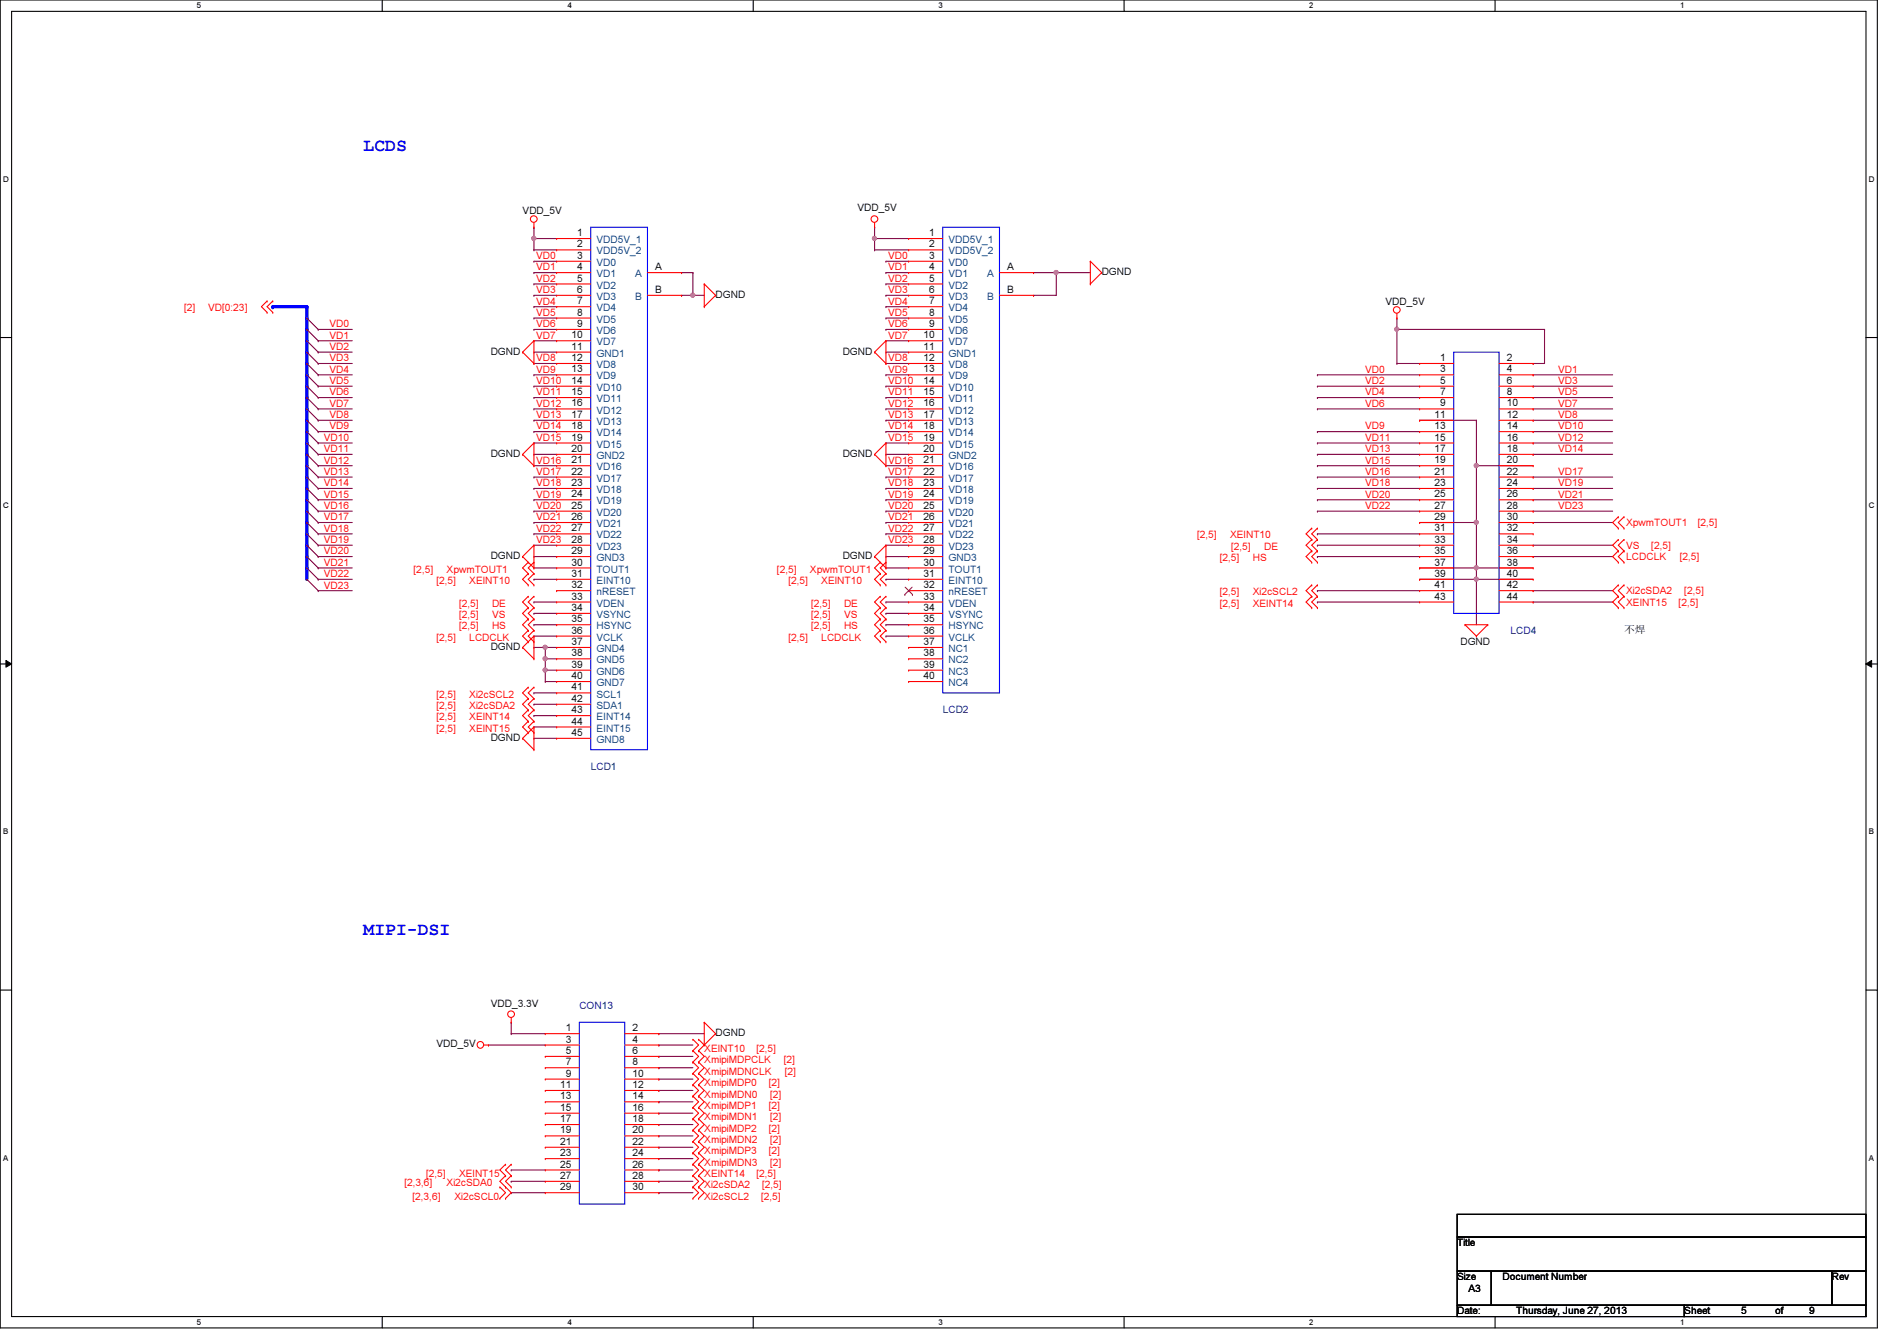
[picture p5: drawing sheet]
<svg xmlns="http://www.w3.org/2000/svg" width="297mm" height="210mm" viewBox="0 0 297 210" stroke-linecap="round" stroke-linejoin="round" font-family="sans-serif">
<path d="M0 0h294v207.9h-294zM1.8 1.8h290.4v204.3h-290.4z" fill="none" stroke="#000" stroke-width=".17"/>
<g fill="#fff">
<path d="M30.8 .2h.7v1.4h-.7z"/>
<path d="M30.8 206.2h.7v1.4h-.7z"/>
</g>
<path d="M59.9 0v1.8M59.9 206.1v1.8" fill="none" stroke="#000" stroke-width=".17"/>
<g fill="#fff">
<path d="M88.9 .2h.6v1.4h-.6z"/>
<path d="M88.9 206.2h.6v1.4h-.6z"/>
</g>
<path d="M117.9 0v1.8M117.9 206.1v1.8" fill="none" stroke="#000" stroke-width=".17"/>
<g fill="#fff">
<path d="M146.9 .2h.7v1.4h-.7z"/>
<path d="M146.9 206.2h.7v1.4h-.7z"/>
</g>
<path d="M176 0v1.8M176 206.1v1.8" fill="none" stroke="#000" stroke-width=".17"/>
<g fill="#fff">
<path d="M205 .2h.7v1.4h-.7z"/>
<path d="M205 206.2h.7v1.4h-.7z"/>
</g>
<path d="M234.1 0v1.8M234.1 206.1v1.8" fill="none" stroke="#000" stroke-width=".17"/>
<g fill="#fff">
<path d="M263.1 .2h.7v1.4h-.7z"/>
<path d="M263.1 206.2h.7v1.4h-.7z"/>
<path d="M.5 27.3h.9v1.4h-.9z"/>
<path d="M292.6 27.3h.9v1.4h-.9z"/>
<path d="M.5 78.4h.9v1.4h-.9z"/>
<path d="M292.6 78.4h.9v1.4h-.9z"/>
</g>
<path d="M0 52.8h1.8M292.2 52.8h1.8" fill="none" stroke="#000" stroke-width=".17"/>
<g fill="#fff">
<path d="M.5 129.5h.8v1.4h-.8z"/>
<path d="M292.6 129.5h.9v1.4h-.9z"/>
</g>
<path d="M0 103.9h1.8M292.2 103.9h1.8" fill="none" stroke="#000" stroke-width=".17"/>
<path d="M.9 103.4l.9 .5-.9 .5zM292.2 103.9l.9-.5v1z" fill="#000"/>
<path d="M.9 103.4l.9 .5-.9 .5zM292.2 103.9l.9-.5v1z" fill="none" stroke="#000" stroke-width=".16"/>
<g fill="#fff">
<path d="M.5 180.5h.8v1.4h-.8z"/>
<path d="M292.6 180.5h.9v1.4h-.9z"/>
</g>
<path d="M0 155h1.8M292.2 155h1.8" fill="none" stroke="#000" stroke-width=".17"/>
<path d="M136.9 37.3h.1M136.9 37.3h5.4M136.9 37.3v1.8M83.6 46.2h.1M83.6 48h.1M83.6 46.2h3.6M83.6 48h3.6" fill="none" stroke="#800040" stroke-width=".17"/>
<circle cx="136.9" cy="37.3" r=".32" fill="#f0f"/>
<circle cx="136.9" cy="37.3" r=".32" fill="none" stroke="#f0f" stroke-width=".17"/>
<g fill="none" stroke="#800040" stroke-width=".17">
<path d="M83.6 35.6h.1M83.6 37.3h.1M83.6 39.1h.1M83.6 39.1h3.6M83.6 35.6v3.5M83.6 37.3h3.6M136.9 39.1h.1M136.9 39.1h5.4M83.6 49.8h.1M83.6 51.6h.1M83.6 53.3h.1M83.6 49.8h3.6"/>
<path d="M83.6 51.6h3.6M83.6 53.3h3.6M138.7 40.9h.1M138.7 42.7h.1M138.7 44.4h.1M138.7 46.2h.1M138.7 48h.1M138.7 49.8h.1M138.7 51.6h.1M138.7 53.3h.1M138.7 56.9h.1M138.7 58.7h.1"/>
<path d="M138.7 40.9h3.6M138.7 42.7h3.6M138.7 44.4h3.6M138.7 46.2h3.6M138.7 48h3.6M138.7 49.8h3.6M138.7 51.6h3.6M138.7 53.3h3.6M138.7 56.9h3.6M138.7 58.7h3.6M138.7 60.5h.1M138.7 62.2h.1"/>
<path d="M138.7 64h.1M138.7 60.5h3.6M138.7 62.2h3.6M138.7 64h3.6"/>
</g>
<circle cx="83.6" cy="37.3" r=".32" fill="#f0f"/>
<circle cx="83.6" cy="37.3" r=".32" fill="none" stroke="#f0f" stroke-width=".17"/>
<g fill="none" stroke="#800040" stroke-width=".17">
<path d="M83.6 56.9h.1M83.6 58.7h.1M83.6 40.9h.1M83.6 42.7h.1M83.6 44.4h.1M83.6 55.1h.1M83.6 56.9h3.6M83.6 58.7h3.6M83.6 40.9h3.6M83.6 42.7h3.6M83.6 44.4h3.6M83.6 55.1h3.6"/>
<path d="M83.6 60.5h.1M83.6 62.2h.1M83.6 64h.1M83.6 65.8h.1M83.6 67.6h.1M83.6 69.3h.1M83.6 72.9h.1M83.6 74.7h.1M83.6 76.5h.1M83.6 78.2h.1M83.6 71.1h.1M83.6 65.8h3.6"/>
<path d="M83.6 67.6h3.6M83.6 69.3h3.6M83.6 72.9h3.6M83.6 74.7h3.6M83.6 76.5h3.6M83.6 78.2h3.6M83.6 60.5h3.6M83.6 62.2h3.6M83.6 64h3.6M83.6 71.1h3.6M138.7 65.8h.1M138.7 67.6h.1"/>
<path d="M138.7 69.3h.1M138.7 72.9h.1M138.7 74.7h.1M138.7 76.5h.1M138.7 78.2h.1M138.7 65.8h3.6M138.7 67.6h3.6M138.7 69.3h3.6M138.7 72.9h3.6M138.7 74.7h3.6M138.7 76.5h3.6M138.7 78.2h3.6"/>
<path d="M83.6 88.9h.1M83.6 90.7h.1M83.6 94.2h.1M83.6 96h.1M83.6 97.8h.1M83.6 99.6h.1M83.6 80h.1M83.6 81.8h.1M83.6 83.6h.1M83.6 85.3h.1M83.6 87.1h.1M83.6 88.9h3.6"/>
<path d="M83.6 90.7h3.6M83.6 80h3.6M83.6 81.8h3.6M83.6 94.2h3.6M83.6 83.6h3.6M83.6 85.3h3.6M83.6 96h3.6M83.6 97.8h3.6M83.6 99.6h3.6M83.6 87.1h3.6M138.7 88.9h.1M138.7 80h.1"/>
<path d="M138.7 90.7h.1M138.7 81.8h.1M138.7 83.6h.1M138.7 94.2h.1M138.7 85.3h.1M138.7 96h.1M138.7 97.8h.1M138.7 99.6h.1M138.7 88.9h3.6M138.7 90.7h3.6M138.7 80h3.6M138.7 81.8h3.6"/>
<path d="M138.7 94.2h3.6M138.7 83.6h3.6M138.7 85.3h3.6M138.7 96h3.6M138.7 97.8h3.6M138.7 99.6h3.6M83.6 113.8h.1M83.6 110.2h.1M83.6 112h.1M83.6 108.5h.1M83.6 115.6h.1M83.6 113.8h3.6"/>
<path d="M83.6 110.2h3.6M83.6 112h3.6M83.6 108.5h3.6M83.6 115.6h3.6M85.4 101.3h.1M85.4 101.3h1.8"/>
</g>
<circle cx="85.4" cy="101.3" r=".32" fill="#f0f"/>
<circle cx="85.4" cy="101.3" r=".32" fill="none" stroke="#f0f" stroke-width=".17"/>
<path d="M83.6 101.3h.1M83.6 101.3h1.8M85.4 103.1h.1M85.4 103.1h1.8M85.4 103.1v1.8" fill="none" stroke="#800040" stroke-width=".17"/>
<circle cx="85.4" cy="104.9" r=".32" fill="#f0f"/>
<circle cx="85.4" cy="104.9" r=".32" fill="none" stroke="#f0f" stroke-width=".17"/>
<circle cx="85.4" cy="103.1" r=".32" fill="#f0f"/>
<circle cx="85.4" cy="103.1" r=".32" fill="none" stroke="#f0f" stroke-width=".17"/>
<path d="M108.5 46.2h.1M108.5 46.2h1.8M85.4 104.9h.1M85.4 106.7h.1M85.4 101.3h.1M85.4 104.9h1.8M85.4 106.7h1.8M85.4 101.3v1.8M85.4 104.9v1.8" fill="none" stroke="#800040" stroke-width=".17"/>
<circle cx="108.5" cy="46.2" r=".32" fill="#f0f"/>
<circle cx="108.5" cy="46.2" r=".32" fill="none" stroke="#f0f" stroke-width=".17"/>
<path d="M106.7 42.7h.1M106.7 42.7h1.8M108.5 42.7h.1M108.5 42.7v3.5" fill="none" stroke="#800040" stroke-width=".17"/>
<path d="M42.7 48h5.3" fill="none" stroke="#00f" stroke-width=".51"/>
<circle cx="42.7" cy="48" r=".25" fill="#00f"/>
<path d="M48 48v1.8" fill="none" stroke="#00f" stroke-width=".51"/>
<circle cx="48" cy="48" r=".25" fill="#00f"/>
<path d="M48 49.8v1.8" fill="none" stroke="#00f" stroke-width=".51"/>
<circle cx="48" cy="49.8" r=".25" fill="#00f"/>
<path d="M48 51.6v1.7" fill="none" stroke="#00f" stroke-width=".51"/>
<circle cx="48" cy="51.6" r=".25" fill="#00f"/>
<path d="M48 53.3v1.8" fill="none" stroke="#00f" stroke-width=".51"/>
<circle cx="48" cy="53.3" r=".25" fill="#00f"/>
<path d="M48 55.1v1.8" fill="none" stroke="#00f" stroke-width=".51"/>
<circle cx="48" cy="55.1" r=".25" fill="#00f"/>
<path d="M48 56.9v1.8" fill="none" stroke="#00f" stroke-width=".51"/>
<circle cx="48" cy="56.9" r=".25" fill="#00f"/>
<path d="M48 58.7v1.8" fill="none" stroke="#00f" stroke-width=".51"/>
<circle cx="48" cy="58.7" r=".25" fill="#00f"/>
<path d="M48 62.2v1.8" fill="none" stroke="#00f" stroke-width=".51"/>
<circle cx="48" cy="62.2" r=".25" fill="#00f"/>
<path d="M48 60.5v1.7" fill="none" stroke="#00f" stroke-width=".51"/>
<circle cx="48" cy="60.5" r=".25" fill="#00f"/>
<path d="M48 64v1.8" fill="none" stroke="#00f" stroke-width=".51"/>
<circle cx="48" cy="64" r=".25" fill="#00f"/>
<path d="M48 67.6v1.7" fill="none" stroke="#00f" stroke-width=".51"/>
<circle cx="48" cy="67.6" r=".25" fill="#00f"/>
<path d="M48 65.8v1.8" fill="none" stroke="#00f" stroke-width=".51"/>
<circle cx="48" cy="65.8" r=".25" fill="#00f"/>
<path d="M48 69.3v1.8" fill="none" stroke="#00f" stroke-width=".51"/>
<circle cx="48" cy="69.3" r=".25" fill="#00f"/>
<path d="M48 71.1v1.8" fill="none" stroke="#00f" stroke-width=".51"/>
<circle cx="48" cy="71.1" r=".25" fill="#00f"/>
<path d="M48 74.7v1.8" fill="none" stroke="#00f" stroke-width=".51"/>
<circle cx="48" cy="74.7" r=".25" fill="#00f"/>
<path d="M48 72.9v1.8" fill="none" stroke="#00f" stroke-width=".51"/>
<circle cx="48" cy="72.9" r=".25" fill="#00f"/>
<path d="M48 76.5v1.7" fill="none" stroke="#00f" stroke-width=".51"/>
<circle cx="48" cy="76.5" r=".25" fill="#00f"/>
<path d="M48 78.2v1.8" fill="none" stroke="#00f" stroke-width=".51"/>
<circle cx="48" cy="78.2" r=".25" fill="#00f"/>
<path d="M48 80v1.8" fill="none" stroke="#00f" stroke-width=".51"/>
<circle cx="48" cy="80" r=".25" fill="#00f"/>
<path d="M48 81.8v1.8" fill="none" stroke="#00f" stroke-width=".51"/>
<circle cx="48" cy="81.8" r=".25" fill="#00f"/>
<path d="M48 83.6v1.7" fill="none" stroke="#00f" stroke-width=".51"/>
<circle cx="48" cy="83.6" r=".25" fill="#00f"/>
<path d="M48 85.3v1.8" fill="none" stroke="#00f" stroke-width=".51"/>
<circle cx="48" cy="85.3" r=".25" fill="#00f"/>
<path d="M48 87.1v1.8" fill="none" stroke="#00f" stroke-width=".51"/>
<circle cx="48" cy="87.1" r=".25" fill="#00f"/>
<path d="M48 88.9v1.8" fill="none" stroke="#00f" stroke-width=".51"/>
<circle cx="48" cy="88.9" r=".25" fill="#00f"/>
<g fill="none" stroke="#800040" stroke-width=".17">
<path d="M49.8 51.6h.1M49.8 53.3h.1M49.8 55.1h.1M49.8 56.9h.1M49.8 58.7h.1M49.8 51.6h5.4M49.8 53.3h5.4M49.8 55.1h5.4M49.8 56.9h5.4M49.8 58.7h5.4M106.7 46.2h.1M106.7 46.2h1.8"/>
<path d="M138.7 55.1h.1M138.7 55.1h3.6M161.8 42.7h.1M161.8 46.2h.1M161.8 42.7h3.6M165.4 42.7h.1M165.4 42.7v3.5h-3.6M49.8 60.5h.1M49.8 62.2h.1M49.8 64h.1M49.8 65.8h.1M49.8 67.6h.1"/>
<path d="M49.8 69.3h.1M49.8 71.1h.1M49.8 72.9h.1M49.8 74.7h.1M49.8 76.5h.1M49.8 78.2h.1M49.8 60.5h5.4M49.8 62.2h5.4M49.8 64h5.4M49.8 65.8h5.4M49.8 67.6h5.4M49.8 69.3h5.4"/>
<path d="M49.8 71.1h5.4M49.8 72.9h5.4M49.8 74.7h5.4M49.8 76.5h5.4M49.8 78.2h5.4M138.7 71.1h.1M138.7 71.1h3.6M49.8 80h.1M49.8 81.8h.1M49.8 83.6h.1M49.8 85.3h.1M49.8 87.1h.1"/>
<path d="M49.8 88.9h.1M49.8 90.7h.1M49.8 92.5h.1M49.8 80h5.4M49.8 81.8h5.4M49.8 83.6h5.4M49.8 85.3h5.4M49.8 87.1h5.4M49.8 88.9h5.4M49.8 90.7h5.4M49.8 92.5h5.4M138.7 87.1h.1"/>
<path d="M138.7 87.1h3.6"/>
</g>
<circle cx="165.4" cy="42.6" r=".32" fill="#f0f"/>
<circle cx="165.4" cy="42.6" r=".32" fill="none" stroke="#f0f" stroke-width=".17"/>
<g fill="none" stroke="#800040" stroke-width=".17">
<path d="M136.9 35.6h.1M136.9 35.6v1.7M165.4 42.7h.1M165.4 42.7h5.3M206.3 58.7h.1M206.3 58.7h16M206.3 60.5h.1M206.3 62.2h.1M206.3 60.5h16M206.3 62.2h16M222.3 65.8h.1M222.3 65.8h8.9"/>
<path d="M231.2 65.8h.1M231.2 72.9h.1M231.2 65.8v16M231.2 72.9h8.9M240.1 76.5h.1M240.1 60.5h.1M240.1 78.2h.1M240.1 76.5h12.4M240.1 60.5h12.4M240.1 78.2h12.4M206.3 83.6h.1M206.3 83.6h16"/>
<path d="M76.5 163.6h.1M76.5 163.6h8.9M80 161.8h.1M80 160h.1M80 161.8h5.4M80 160v1.8M103.2 161.8h.1M103.2 172.5h.1M103.2 165.4h.1M103.2 176h.1M103.2 174.2h.1M103.2 167.1h.1"/>
<path d="M103.2 177.8h.1M103.2 179.6h.1M103.2 168.9h.1M103.2 163.6h.1M103.2 170.7h.1M103.2 163.6h5.3M103.2 161.8h7.1M103.2 172.5h5.3M103.2 165.4h5.3M103.2 176h5.3M103.2 174.2h5.3M103.2 167.1h5.3"/>
<path d="M103.2 177.8h5.3M103.2 179.6h5.3M103.2 168.9h5.3M103.2 170.7h5.3M80 184.9h.1M80 183.1h.1M80 186.7h.1M80 183.1h5.4M80 184.9h5.4M80 186.7h5.4M103.2 183.1h.1M103.2 184.9h.1"/>
<path d="M103.2 181.4h.1M103.2 186.7h.1M103.2 183.1h5.3M103.2 184.9h5.3M103.2 186.7h5.3M103.2 181.4h5.3"/>
</g>
<circle cx="231.2" cy="72.9" r=".32" fill="#f0f"/>
<circle cx="231.2" cy="72.9" r=".32" fill="none" stroke="#f0f" stroke-width=".17"/>
<path d="M206.3 64h.1M206.3 64h16M231.2 81.8h.1M231.2 81.8v7.1" fill="none" stroke="#800040" stroke-width=".17"/>
<circle cx="231.2" cy="81.8" r=".32" fill="#f0f"/>
<circle cx="231.2" cy="81.8" r=".32" fill="none" stroke="#f0f" stroke-width=".17"/>
<g fill="none" stroke="#800040" stroke-width=".17">
<path d="M218.7 56.9h.1M218.7 51.6h.1M218.7 56.9h3.6M218.7 51.6v5.3M206.3 67.6h.1M206.3 69.3h.1M206.3 71.1h.1M206.3 67.6h16M206.3 69.3h16M206.3 71.1h16M240.1 62.2h.1M240.1 62.2h12.4"/>
<path d="M222.3 81.8h.1M222.3 88.9h.1M222.3 81.8h8.9M222.3 88.9h8.9M231.2 90.7h.1M231.2 90.7h8.9M240.1 80h.1M240.1 80h12.4"/>
</g>
<circle cx="218.7" cy="51.5" r=".32" fill="#f0f"/>
<circle cx="218.7" cy="51.5" r=".32" fill="none" stroke="#f0f" stroke-width=".17"/>
<g fill="none" stroke="#800040" stroke-width=".17">
<path d="M218.7 49.8h.1M218.7 49.8v1.8M240.1 56.9h.1M241.8 51.6h.1M241.8 51.6v5.3h-1.7M206.3 72.9h.1M206.3 74.7h.1M206.3 72.9h16M206.3 74.7h16M240.1 64h.1M240.1 65.8h.1M240.1 64h12.4"/>
<path d="M240.1 65.8h12.4M206.3 87.1h.1M206.3 87.1h16M222.3 90.7h.1M231.2 88.9h.1M231.2 88.9h8.9M231.2 88.9v1.8h-8.9M240.1 85.3h.1M240.1 85.3h12.4"/>
</g>
<circle cx="231.2" cy="88.9" r=".32" fill="#f0f"/>
<circle cx="231.2" cy="88.9" r=".32" fill="none" stroke="#f0f" stroke-width=".17"/>
<g fill="none" stroke="#800040" stroke-width=".17">
<path d="M218.7 51.6h.1M218.7 51.6h23.1M240.1 58.7h.1M240.1 58.7h12.4M206.3 76.5h.1M206.3 78.2h.1M206.3 76.5h16M206.3 78.2h16M240.1 67.6h.1M240.1 69.3h.1M240.1 71.1h.1M240.1 74.7h.1"/>
<path d="M240.1 67.6h12.4M240.1 69.3h12.4M240.1 71.1h12.4M240.1 74.7h12.4M206.3 80h.1M206.3 85.3h.1M206.3 92.5h.1M206.3 94.2h.1M206.3 80h16M206.3 85.3h16M206.3 92.5h16M206.3 94.2h16"/>
<path d="M231.2 90.7h.1M231.2 90.7v7.1M240.1 87.1h.1M240.1 92.5h.1M240.1 81.8h.1M240.1 94.2h.1M240.1 87.1h12.4M240.1 92.5h12.4M240.1 94.2h12.4M240.1 81.8h12.4"/>
</g>
<circle cx="231.2" cy="90.7" r=".32" fill="#f0f"/>
<circle cx="231.2" cy="90.7" r=".32" fill="none" stroke="#f0f" stroke-width=".17"/>
<g fill="none" stroke="#f00" stroke-width=".17">
<path d="M83.6 35.6h.1M83.6 34.8v.8M87.2 37.3h.1M87.2 39.1h.1M87.2 37.3h5.3M87.2 39.1h5.3M136.9 35.6h.1M136.9 34.8v.8M142.3 37.3h.1M142.3 39.1h.1M142.3 37.3h5.3M142.3 39.1h5.3"/>
<path d="M41.8 47.1h.1M41.8 48.9h.1M41.8 47.1l-.9 .9 .9 .9M42.7 47.1h.1M42.7 48.9h.1M42.7 47.1l-.9 .9 .9 .9M81.8 55.1h.1M81.8 55.1l1.8 1.8M83.6 56.9h.1M83.6 53.3h.1M83.6 53.3v3.6M83.6 53.3l-1.8 1.8"/>
<path d="M87.2 40.9h.1M87.2 42.7h.1M87.2 44.4h.1M87.2 46.2h.1M87.2 48h.1M87.2 49.8h.1M87.2 51.6h.1M87.2 53.3h.1M87.2 55.1h.1M87.2 56.9h.1M87.2 58.7h.1M87.2 56.9h5.3"/>
<path d="M87.2 58.7h5.3M87.2 40.9h5.3M87.2 42.7h5.3M87.2 44.4h5.3M87.2 46.2h5.3M87.2 48h5.3M87.2 49.8h5.3M87.2 51.6h5.3M87.2 53.3h5.3M87.2 55.1h5.3M101.4 42.7h5.3M101.4 46.2h5.3"/>
<path d="M106.7 42.7h.1M106.7 46.2h.1M110.3 44.4h.1M110.3 48h.1M110.3 44.4v3.6M110.3 44.4l1.8 1.8M112.1 46.2h.1M112.1 46.2l-1.8 1.8M136.9 55.1h.1M136.9 55.1l1.8 1.8M138.7 56.9h.1M138.7 53.3h.1"/>
<path d="M138.7 53.3v3.6M138.7 53.3l-1.8 1.8M142.3 40.9h.1M142.3 42.7h.1M142.3 44.4h.1M142.3 46.2h.1M142.3 48h.1M142.3 49.8h.1M142.3 51.6h.1M142.3 53.3h.1M142.3 55.1h.1M142.3 56.9h.1"/>
<path d="M142.3 58.7h.1M142.3 56.9h5.3M142.3 58.7h5.3M142.3 40.9h5.3M142.3 42.7h5.3M142.3 44.4h5.3M142.3 46.2h5.3M142.3 48h5.3M142.3 49.8h5.3M142.3 51.6h5.3M142.3 53.3h5.3M142.3 55.1h5.3"/>
<path d="M156.5 42.7h5.3M156.5 46.2h5.3M161.8 42.7h.1M161.8 46.2h.1M170.7 40.9h.1M170.7 44.4h.1M170.7 40.9v3.5M170.7 40.9l1.8 1.8M172.5 42.7h.1M172.5 42.7l-1.8 1.7M218.7 49.8h.1M218.7 49.1v.7"/>
<path d="M222.3 56.9h.1M222.3 58.7h.1M222.3 56.9h5.3M222.3 58.7h5.3M234.7 56.9h5.4M234.7 58.7h5.4M240.1 56.9h.1M240.1 58.7h.1M81.8 71.1h.1M81.8 71.1l1.8 1.8M83.6 72.9h.1M83.6 69.3h.1"/>
<path d="M83.6 69.3v3.6M83.6 69.3l-1.8 1.8M87.2 60.5h.1M87.2 62.2h.1M87.2 64h.1M87.2 65.8h.1M87.2 67.6h.1M87.2 69.3h.1M87.2 71.1h.1M87.2 72.9h.1M87.2 74.7h.1M87.2 76.5h.1"/>
<path d="M87.2 78.2h.1M87.2 60.5h5.3M87.2 62.2h5.3M87.2 64h5.3M87.2 65.8h5.3M87.2 67.6h5.3M87.2 69.3h5.3M87.2 71.1h5.3M87.2 72.9h5.3M87.2 74.7h5.3M87.2 76.5h5.3M87.2 78.2h5.3"/>
<path d="M136.9 71.1h.1M136.9 71.1l1.8 1.8M138.7 72.9h.1M138.7 69.3h.1M138.7 69.3v3.6M138.7 69.3l-1.8 1.8M142.3 60.5h.1M142.3 62.2h.1M142.3 64h.1M142.3 65.8h.1M142.3 67.6h.1M142.3 69.3h.1"/>
<path d="M142.3 71.1h.1M142.3 72.9h.1M142.3 74.7h.1M142.3 76.5h.1M142.3 78.2h.1M142.3 60.5h5.3M142.3 62.2h5.3M142.3 64h5.3M142.3 65.8h5.3M142.3 67.6h5.3M142.3 69.3h5.3M142.3 71.1h5.3"/>
<path d="M142.3 72.9h5.3M142.3 74.7h5.3M142.3 76.5h5.3M142.3 78.2h5.3M222.3 60.5h.1M222.3 62.2h.1M222.3 64h.1M222.3 65.8h.1M222.3 67.6h.1M222.3 69.3h.1M222.3 71.1h.1M222.3 72.9h.1"/>
<path d="M222.3 74.7h.1M222.3 76.5h.1M222.3 78.2h.1M222.3 60.5h5.3M222.3 62.2h5.3M222.3 64h5.3M222.3 65.8h5.3M222.3 67.6h5.3M222.3 69.3h5.3M222.3 71.1h5.3M222.3 72.9h5.3M222.3 74.7h5.3"/>
<path d="M222.3 76.5h5.3M222.3 78.2h5.3M234.7 60.5h5.4M234.7 62.2h5.4M234.7 64h5.4M234.7 65.8h5.4M234.7 67.6h5.4M234.7 69.3h5.4M234.7 71.1h5.4M234.7 72.9h5.4M234.7 74.7h5.4M234.7 76.5h5.4"/>
<path d="M234.7 78.2h5.4M240.1 60.5h.1M240.1 62.2h.1M240.1 64h.1M240.1 65.8h.1M240.1 67.6h.1M240.1 69.3h.1M240.1 71.1h.1M240.1 72.9h.1M240.1 74.7h.1M240.1 76.5h.1M240.1 78.2h.1"/>
<path d="M81.8 87.1h.1M81.8 87.1l1.8 1.8M82.7 88h.1M82.7 89.8h.1M82.7 91.6h.1M82.7 93.3h.1M82.7 95.1h.1M82.7 96.9h.1M82.7 98.7h.1M82.7 88l-.9 .9 .9 .9M82.7 89.8l-.9 .9 .9 .9M82.7 93.3l-.9 .9 .9 .9"/>
<path d="M82.7 95.1l-.9 .9 .9 .9M82.7 96.9l-.9 .9 .9 .9M82.7 98.7l-.9 .9 .9 .9M83.6 99.6h.1M83.6 88.9h.1M83.6 85.3h.1M83.6 88h.1M83.6 89.8h.1M83.6 91.6h.1M83.6 93.3h.1M83.6 95.1h.1M83.6 96.9h.1"/>
<path d="M83.6 98.7h.1M83.6 85.3v3.6M83.6 99.6v3.5M83.6 99.6l-1.8 1.7M83.6 85.3l-1.8 1.8M83.6 88l-.9 .9 .9 .9M83.6 89.8l-.9 .9 .9 .9M83.6 93.3l-.9 .9 .9 .9M83.6 95.1l-.9 .9 .9 .9M83.6 96.9l-.9 .9 .9 .9M83.6 98.7l-.9 .9 .9 .9M87.2 80h.1"/>
<path d="M87.2 81.8h.1M87.2 83.6h.1M87.2 85.3h.1M87.2 87.1h.1M87.2 88.9h.1M87.2 90.7h.1M87.2 92.5h.1M87.2 94.2h.1M87.2 96h.1M87.2 97.8h.1M87.2 99.6h.1M87.2 97.8h5.3"/>
<path d="M87.2 80h5.3M87.2 81.8h5.3M87.2 83.6h5.3M87.2 85.3h5.3M87.2 87.1h5.3M87.2 88.9h5.3M87.2 90.7h5.3M87.2 92.5h5.3M87.2 94.2h5.3M87.2 96h5.3M87.2 99.6h5.3M136.9 87.1h.1"/>
<path d="M136.9 87.1l1.8 1.8M137.8 88h.1M137.8 89.8h.1M137.8 91.6h.1M137.8 93.3h.1M137.8 95.1h.1M137.8 96.9h.1M137.8 98.7h.1M137.8 88l-.9 .9 .9 .9M137.8 89.8l-.9 .9 .9 .9M137.8 93.3l-.9 .9 .9 .9M137.8 95.1l-.9 .9 .9 .9"/>
<path d="M137.8 96.9l-.9 .9 .9 .9M137.8 98.7l-.9 .9 .9 .9M138.7 88.9h.1M138.7 85.3h.1M138.7 88h.1M138.7 89.8h.1M138.7 91.6h.1M138.7 93.3h.1M138.7 95.1h.1M138.7 96.9h.1M138.7 98.7h.1M138.7 85.3v3.6"/>
<path d="M138.7 85.3l-1.8 1.8M138.7 88l-.9 .9 .9 .9M138.7 89.8l-.9 .9 .9 .9M138.7 93.3l-.9 .9 .9 .9M138.7 95.1l-.9 .9 .9 .9M138.7 96.9l-.9 .9 .9 .9M138.7 98.7l-.9 .9 .9 .9M142.3 80h.1M142.3 81.8h.1M142.3 83.6h.1M142.3 85.3h.1M142.3 87.1h.1"/>
<path d="M142.3 88.9h.1M142.3 90.7h.1M142.3 92.5h.1M142.3 94.2h.1M142.3 96h.1M142.3 97.8h.1M142.3 99.6h.1M142.3 97.8h5.3M142.3 80h5.3M142.3 81.8h5.3M142.3 83.6h5.3M142.3 85.3h5.3"/>
<path d="M142.3 87.1h5.3M142.3 88.9h5.3M142.3 90.7h5.3M142.3 92.5h5.3M142.3 94.2h5.3M142.3 96h5.3M142.3 99.6h5.3M205.4 91.6h.1M205.4 93.3h.1M205.4 95.1h.1M205.4 84.5h.1M205.4 86.2h.1"/>
<path d="M205.4 88h.1M205.4 82.7h.1M205.4 86.2l-.9 .9 .9 .9M205.4 91.6l-.9 .9 .9 .8M205.4 93.3l-.9 .9 .9 .9M205.4 84.5l-.9 .8 .9 .9M205.4 82.7l-.9 .9 .9 .9M206.3 91.6h.1M206.3 93.3h.1M206.3 95.1h.1M206.3 84.5h.1M206.3 86.2h.1"/>
<path d="M206.3 88h.1M206.3 82.7h.1M206.3 86.2l-.9 .9 .9 .9M206.3 84.5l-.9 .8 .9 .9M206.3 91.6l-.9 .9 .9 .8M206.3 93.3l-.9 .9 .9 .9M206.3 82.7l-.9 .9 .9 .9M222.3 80h.1M222.3 81.8h.1M222.3 83.6h.1M222.3 85.3h.1M222.3 87.1h.1"/>
<path d="M222.3 88.9h.1M222.3 90.7h.1M222.3 92.5h.1M222.3 94.2h.1M222.3 80h5.3M222.3 81.8h5.3M222.3 83.6h5.3M222.3 85.3h5.3M222.3 87.1h5.3M222.3 88.9h5.3M222.3 90.7h5.3M222.3 92.5h5.3"/>
<path d="M222.3 94.2h5.3M229.4 97.8h.1M229.4 97.8h3.6M229.4 97.8l1.8 1.8M231.2 99.6h.1M233 97.8h.1M233 97.8l-1.8 1.8M234.7 80h5.4M234.7 81.8h5.4M234.7 83.6h5.4M234.7 85.3h5.4M234.7 87.1h5.4"/>
<path d="M234.7 88.9h5.4M234.7 90.7h5.4M234.7 92.5h5.4M234.7 94.2h5.4M240.1 80h.1M240.1 81.8h.1M240.1 83.6h.1M240.1 85.3h.1M240.1 87.1h.1M240.1 88.9h.1M240.1 90.7h.1M240.1 92.5h.1"/>
<path d="M240.1 94.2h.1M253.4 84.5h.1M253.4 86.2h.1M253.4 80.9h.1M253.4 82.7h.1M253.4 93.3h.1M253.4 95.1h.1M253.4 88h.1M253.4 91.6h.1M253.4 84.5l-.9 .8 .9 .9M253.4 80.9l-.9 .9 .9 .9M253.4 93.3l-.9 .9 .9 .9"/>
<path d="M253.4 86.2l-.9 .9 .9 .9M253.4 91.6l-.9 .9 .9 .8M254.3 86.2h.1M254.3 84.5h.1M254.3 82.7h.1M254.3 80.9h.1M254.3 95.1h.1M254.3 93.3h.1M254.3 88h.1M254.3 91.6h.1M254.3 84.5l-.9 .8 .9 .9M254.3 80.9l-.9 .9 .9 .9"/>
<path d="M254.3 93.3l-.9 .9 .9 .9M254.3 86.2l-.9 .9 .9 .9M254.3 91.6l-.9 .9 .9 .8M81.8 101.3h.1M81.8 115.6h.1M81.8 101.3l1.8 1.8M81.8 115.6l1.8 1.7M82.7 100.5h.1M82.7 107.6h.1M82.7 109.3h.1M82.7 111.1h.1M82.7 112.9h.1"/>
<path d="M82.7 114.7h.1M82.7 107.6l-.9 .9 .9 .8M82.7 111.1l-.9 .9 .9 .9M82.7 109.3l-.9 .9 .9 .9M82.7 112.9l-.9 .9 .9 .9M83.6 103.1h.1M83.6 117.3h.1M83.6 113.8h.1M83.6 100.5h.1M83.6 107.6h.1M83.6 109.3h.1M83.6 111.1h.1"/>
<path d="M83.6 112.9h.1M83.6 114.7h.1M83.6 113.8v3.5M83.6 113.8l-1.8 1.8M83.6 107.6l-.9 .9 .9 .8M83.6 111.1l-.9 .9 .9 .9M83.6 109.3l-.9 .9 .9 .9M83.6 112.9l-.9 .9 .9 .9M87.2 101.3h.1M87.2 103.1h.1M87.2 104.9h.1M87.2 106.7h.1"/>
<path d="M87.2 108.5h.1M87.2 110.2h.1M87.2 112h.1M87.2 113.8h.1M87.2 115.6h.1M87.2 101.3h5.3M87.2 103.1h5.3M87.2 104.9h5.3M87.2 106.7h5.3M87.2 108.5h5.3M87.2 110.2h5.3M87.2 112h5.3"/>
<path d="M87.2 113.8h5.3M87.2 115.6h5.3M137.8 100.5h.1M138.7 100.5h.1M142.3 101.3h.1M142.3 103.1h.1M142.3 104.9h.1M142.3 106.7h.1M142.3 101.3h5.3M142.3 103.1h5.3M142.3 104.9h5.3M142.3 106.7h5.3"/>
<path d="M80 159.3v.7M75.8 163.6h.7M76.5 163.6h.1M80 160h.1M85.4 161.8h.1M85.4 163.6h.1M85.4 165.4h.1M85.4 167.1h.1M85.4 168.9h.1M85.4 170.7h.1M85.4 172.5h.1M85.4 174.2h.1"/>
<path d="M85.4 176h.1M85.4 177.8h.1M85.4 179.6h.1M85.4 163.6h5.3M85.4 161.8h5.3M85.4 165.4h5.3M85.4 167.1h5.3M85.4 168.9h5.3M85.4 170.7h5.3M85.4 172.5h5.3M85.4 174.2h5.3M85.4 176h5.3"/>
<path d="M85.4 177.8h5.3M85.4 179.6h5.3M97.8 163.6h5.4M97.8 161.8h5.4M97.8 165.4h5.4M97.8 167.1h5.4M97.8 168.9h5.4M97.8 170.7h5.4M97.8 172.5h5.4M97.8 174.2h5.4M97.8 176h5.4M97.8 177.8h5.4"/>
<path d="M97.8 179.6h5.4M103.2 161.8h.1M103.2 163.6h.1M103.2 165.4h.1M103.2 167.1h.1M103.2 168.9h.1M103.2 170.7h.1M103.2 172.5h.1M103.2 174.2h.1M103.2 176h.1M103.2 177.8h.1M103.2 179.6h.1"/>
<path d="M108.5 166.2h.1M108.5 164.5h.1M108.5 168h.1M108.5 169.8h.1M108.5 171.6h.1M108.5 173.4h.1M108.5 175.1h.1M108.5 176.9h.1M108.5 178.7h.1M108.5 162.7h.1M108.5 164.5l.9 .9-.9 .8M108.5 166.2l.9 .9-.9 .9"/>
<path d="M108.5 168l.9 .9-.9 .9M108.5 169.8l.9 .9-.9 .9M108.5 171.6l.9 .9-.9 .9M108.5 173.4l.9 .8-.9 .9M108.5 175.1l.9 .9-.9 .9M108.5 176.9l.9 .9-.9 .9M108.5 178.7l.9 .9-.9 .9M108.5 162.7l.9 .9-.9 .9M109.4 166.2h.1M109.4 164.5h.1M109.4 168h.1M109.4 169.8h.1"/>
<path d="M109.4 171.6h.1M109.4 173.4h.1M109.4 175.1h.1M109.4 176.9h.1M109.4 178.7h.1M109.4 162.7h.1M109.4 164.5l.9 .9-.9 .8M109.4 166.2l.9 .9-.9 .9M109.4 168l.9 .9-.9 .9M109.4 169.8l.9 .9-.9 .9M109.4 171.6l.9 .9-.9 .9M109.4 173.4l.9 .8-.9 .9"/>
<path d="M109.4 175.1l.9 .9-.9 .9M109.4 176.9l.9 .9-.9 .9M109.4 178.7l.9 .9-.9 .9M109.4 162.7l.9 .9M110.3 160h.1M110.3 163.6h.1M110.3 160v3.6M110.3 160l1.8 1.8M112.1 161.8h.1M112.1 161.8l-2.7 2.7M78.3 185.8h.1M78.3 187.6h.1"/>
<path d="M78.3 185.8l.9 .9-.9 .9M79.2 182.2h.1M79.2 184h.1M79.2 185.8h.1M79.2 187.6h.1M79.2 182.2l-.9 .9 .9 .9M79.2 184l-.9 .9 1.7 1.8-.8 .9M80 182.2h.1M80 184h.1M80 185.8h.1M80 182.2l-.8 .9 .8 .9M80 184l-.8 .9 .8 .9"/>
<path d="M85.4 181.4h.1M85.4 183.1h.1M85.4 184.9h.1M85.4 186.7h.1M85.4 181.4h5.3M85.4 183.1h5.3M85.4 184.9h5.3M85.4 186.7h5.3M97.8 181.4h5.4M97.8 183.1h5.4M97.8 184.9h5.4M97.8 186.7h5.4"/>
<path d="M103.2 181.4h.1M103.2 183.1h.1M103.2 184.9h.1M103.2 186.7h.1M108.5 187.6h.1M108.5 185.8h.1M108.5 184h.1M108.5 182.2h.1M108.5 180.5h.1M108.5 185.8l.9 .9-.9 .9M108.5 182.2l.9 .9-.9 .9M108.5 184l.9 .9-.9 .9"/>
<path d="M108.5 180.5l.9 .9-.9 .8M109.4 187.6h.1M109.4 185.8h.1M109.4 184h.1M109.4 182.2h.1M109.4 180.5h.1M109.4 185.8l.9 .9-.9 .9M109.4 182.2l.9 .9-.9 .9M109.4 184l.9 .9-.9 .9M109.4 180.5l.9 .9-.9 .8"/>
<circle cx="83.6" cy="34.3" r=".52"/>
<circle cx="136.9" cy="34.3" r=".52"/>
<circle cx="218.7" cy="48.5" r=".52"/>
<circle cx="80" cy="158.7" r=".52"/>
<circle cx="75.2" cy="163.5" r=".52"/>
</g>
<g fill="none" stroke="#800040" stroke-width=".17">
<path d="M48 49.8h.1M48 51.6h.1M48 53.3h.1M48 55.1h.1M48 56.9h.1M48 58.7h.1M48 49.8l1.8 1.8M48 51.6l1.8 1.7M48 53.3l1.8 1.8M48 55.1l1.8 1.8M48 56.9l1.8 1.8M48 58.7l1.8 1.8"/>
<path d="M48 62.2h.1M48 60.5h.1M48 64h.1M48 67.6h.1M48 65.8h.1M48 69.3h.1M48 71.1h.1M48 72.9h.1M48 74.7h.1M48 76.5h.1M48 78.2h.1M48 62.2l1.8 1.8"/>
<path d="M48 60.5l1.8 1.7M48 64l1.8 1.8M48 67.6l1.8 1.7M48 65.8l1.8 1.8M48 69.3l1.8 1.8M48 71.1l1.8 1.8M48 72.9l1.8 1.8M48 74.7l1.8 1.8M48 76.5l1.8 1.7M48 78.2l1.8 1.8M48 80h.1M48 81.8h.1"/>
<path d="M48 83.6h.1M48 85.3h.1M48 87.1h.1M48 88.9h.1M48 90.7h.1M48 80l1.8 1.8M48 81.8l1.8 1.8M48 83.6l1.8 1.7M48 85.3l1.8 1.8M48 87.1l1.8 1.8M48 88.9l1.8 1.8M48 90.7l1.8 1.8"/>
</g>
<path d="M228.2 190.1h64v3.5h-64zM228.2 193.6h64v5.4h-64zM228.2 199h5.3v5.3h-5.3zM233.5 199h53.3v5.3h-53.3zM286.8 199h5.4v5.3h-5.4zM228.2 204.3h35.5v1.8h-35.5zM263.7 204.3h28.5v1.8h-28.5z" fill="none" stroke="#000" stroke-width=".17"/>
<path d="M92.5 35.6h8.9v81.7h-8.9zM147.6 35.6h8.9v72.9h-8.9zM227.6 55.1h7.1v40.9h-7.1zM90.7 160h7.1v28.5h-7.1z" fill="none" stroke="#00f" stroke-width=".17"/>
<path d="M141.7 93h.1M141.7 91.9l1.2 1.1M142.8 91.9l-1.1 1.1M142.9 93h.1" fill="none" stroke="#804000" stroke-width=".16"/>
<circle cx="136.9" cy="37.3" r=".32" fill="#f0f"/>
<circle cx="136.9" cy="37.3" r=".32" fill="none" stroke="#f0f" stroke-width=".17"/>
<circle cx="83.6" cy="37.3" r=".32" fill="#f0f"/>
<circle cx="83.6" cy="37.3" r=".32" fill="none" stroke="#f0f" stroke-width=".17"/>
<circle cx="85.4" cy="101.3" r=".32" fill="#f0f"/>
<circle cx="85.4" cy="101.3" r=".32" fill="none" stroke="#f0f" stroke-width=".17"/>
<circle cx="85.4" cy="104.9" r=".32" fill="#f0f"/>
<circle cx="85.4" cy="104.9" r=".32" fill="none" stroke="#f0f" stroke-width=".17"/>
<circle cx="85.4" cy="103.1" r=".32" fill="#f0f"/>
<circle cx="85.4" cy="103.1" r=".32" fill="none" stroke="#f0f" stroke-width=".17"/>
<circle cx="108.5" cy="46.2" r=".32" fill="#f0f"/>
<circle cx="108.5" cy="46.2" r=".32" fill="none" stroke="#f0f" stroke-width=".17"/>
<circle cx="165.4" cy="42.6" r=".32" fill="#f0f"/>
<circle cx="165.4" cy="42.6" r=".32" fill="none" stroke="#f0f" stroke-width=".17"/>
<circle cx="231.2" cy="72.9" r=".32" fill="#f0f"/>
<circle cx="231.2" cy="72.9" r=".32" fill="none" stroke="#f0f" stroke-width=".17"/>
<circle cx="231.2" cy="81.8" r=".32" fill="#f0f"/>
<circle cx="231.2" cy="81.8" r=".32" fill="none" stroke="#f0f" stroke-width=".17"/>
<circle cx="218.7" cy="51.5" r=".32" fill="#f0f"/>
<circle cx="218.7" cy="51.5" r=".32" fill="none" stroke="#f0f" stroke-width=".17"/>
<circle cx="231.2" cy="88.9" r=".32" fill="#f0f"/>
<circle cx="231.2" cy="88.9" r=".32" fill="none" stroke="#f0f" stroke-width=".17"/>
<circle cx="231.2" cy="90.7" r=".32" fill="#f0f"/>
<circle cx="231.2" cy="90.7" r=".32" fill="none" stroke="#f0f" stroke-width=".17"/>
<g font-size="2.8" fill="#00f">
<text x="56.9" y="23.7">LCDS</text>
<text x="56.9" y="146.4">MIPI-DSI</text>
</g>
<g font-size="1.6">
<text x="81.8" y="33.4">VDD_5V</text>
<text x="134.3" y="33.1">VDD_5V</text>
<text x="90.4" y="37">1</text>
<text x="90.4" y="38.7">2</text>
<text x="90.4" y="40.5">3</text>
<text x="145.5" y="37">1</text>
<text x="145.5" y="38.7">2</text>
<text x="145.5" y="40.5">3</text>
<text x="90.4" y="42.3">4</text>
<text x="90.4" y="44.1">5</text>
<text x="90.4" y="45.8">6</text>
<text x="90.4" y="47.6">7</text>
<text x="102.6" y="42.3">A</text>
<text x="102.6" y="45.8">B</text>
<text x="112.1" y="46.6">DGND</text>
<text x="145.5" y="42.3">4</text>
<text x="145.5" y="44.1">5</text>
<text x="145.5" y="45.8">6</text>
<text x="145.5" y="47.6">7</text>
<text x="157.7" y="42.3">A</text>
<text x="157.7" y="45.8">B</text>
<text x="172.5" y="43.1">DGND</text>
<text x="217" y="47.7">VDD_5V</text>
<text x="89.5" y="53">10</text>
<text x="90.4" y="49.4">8</text>
<text x="90.4" y="51.2">9</text>
<text x="144.6" y="53">10</text>
<text x="145.5" y="49.4">8</text>
<text x="145.5" y="51.2">9</text>
<text x="76.8" y="55.5">DGND</text>
<text x="89.5" y="54.7">11</text>
<text x="89.5" y="56.5">12</text>
<text x="89.5" y="58.3">13</text>
<text x="131.9" y="55.5">DGND</text>
<text x="144.6" y="54.7">11</text>
<text x="144.6" y="56.5">12</text>
<text x="144.6" y="58.3">13</text>
<text x="225.5" y="56.5">1</text>
<text x="225.5" y="58.3">3</text>
<text x="236" y="56.5">2</text>
<text x="236" y="58.3">4</text>
<text x="89.5" y="60.1">14</text>
<text x="89.5" y="61.8">15</text>
<text x="89.5" y="63.6">16</text>
<text x="89.5" y="65.4">17</text>
<text x="144.6" y="60.1">14</text>
<text x="144.6" y="61.8">15</text>
<text x="144.6" y="63.6">16</text>
<text x="144.6" y="65.4">17</text>
<text x="224.6" y="65.4">11</text>
<text x="225.5" y="60.1">5</text>
<text x="225.5" y="61.8">7</text>
<text x="225.5" y="63.6">9</text>
<text x="236" y="60.1">6</text>
<text x="236" y="61.8">8</text>
<text x="236" y="63.6">10</text>
<text x="236" y="65.4">12</text>
<text x="76.8" y="71.5">DGND</text>
<text x="89.5" y="67.2">18</text>
<text x="89.5" y="69">19</text>
<text x="89.5" y="70.7">20</text>
<text x="131.9" y="71.5">DGND</text>
<text x="144.6" y="67.2">18</text>
<text x="144.6" y="69">19</text>
<text x="144.6" y="70.7">20</text>
<text x="224.6" y="67.2">13</text>
<text x="224.6" y="69">15</text>
<text x="224.6" y="70.7">17</text>
<text x="236" y="67.2">14</text>
<text x="236" y="69">16</text>
<text x="236" y="70.7">18</text>
<text x="89.5" y="72.5">21</text>
<text x="89.5" y="74.3">22</text>
<text x="89.5" y="76.1">23</text>
<text x="89.5" y="77.9">24</text>
<text x="144.6" y="72.5">21</text>
<text x="144.6" y="74.3">22</text>
<text x="144.6" y="76.1">23</text>
<text x="144.6" y="77.9">24</text>
<text x="224.6" y="72.5">19</text>
<text x="224.6" y="74.3">21</text>
<text x="224.6" y="76.1">23</text>
<text x="224.6" y="77.9">25</text>
<text x="236" y="72.5">20</text>
<text x="236" y="74.3">22</text>
<text x="236" y="76.1">24</text>
<text x="236" y="77.9">26</text>
<text x="89.5" y="79.6">25</text>
<text x="89.5" y="81.4">26</text>
<text x="89.5" y="83.2">27</text>
<text x="144.6" y="79.6">25</text>
<text x="144.6" y="81.4">26</text>
<text x="144.6" y="83.2">27</text>
<text x="224.6" y="79.6">27</text>
<text x="224.6" y="81.4">29</text>
<text x="224.6" y="83.2">31</text>
<text x="236" y="79.6">28</text>
<text x="236" y="81.4">30</text>
<text x="236" y="83.2">32</text>
<text x="76.8" y="87.5">DGND</text>
<text x="89.5" y="85">28</text>
<text x="89.5" y="86.7">29</text>
<text x="89.5" y="88.5">30</text>
<text x="131.9" y="87.5">DGND</text>
<text x="144.6" y="85">28</text>
<text x="144.6" y="86.7">29</text>
<text x="144.6" y="88.5">30</text>
<text x="224.6" y="85">33</text>
<text x="224.6" y="86.7">35</text>
<text x="224.6" y="88.5">37</text>
<text x="236" y="85">34</text>
<text x="236" y="86.7">36</text>
<text x="236" y="88.5">38</text>
<text x="89.5" y="90.3">31</text>
<text x="89.5" y="92.1">32</text>
<text x="89.5" y="93.9">33</text>
<text x="89.5" y="95.6">34</text>
<text x="144.6" y="90.3">31</text>
<text x="144.6" y="92.1">32</text>
<text x="144.6" y="93.9">33</text>
<text x="144.6" y="95.6">34</text>
<text x="224.6" y="90.3">39</text>
<text x="224.6" y="92.1">41</text>
<text x="224.6" y="93.9">43</text>
<text x="236" y="90.3">40</text>
<text x="236" y="92.1">42</text>
<text x="236" y="93.9">44</text>
<text x="76.8" y="101.7">DGND</text>
<text x="89.5" y="97.4">35</text>
<text x="89.5" y="99.2">36</text>
<text x="89.5" y="101">37</text>
<text x="144.6" y="97.4">35</text>
<text x="144.6" y="99.2">36</text>
<text x="144.6" y="101">37</text>
<text x="228.7" y="101">DGND</text>
<text x="254.3" y="99">不不</text>
<text x="89.5" y="102.7">38</text>
<text x="89.5" y="104.5">39</text>
<text x="89.5" y="106.3">40</text>
<text x="144.6" y="102.7">38</text>
<text x="144.6" y="104.5">39</text>
<text x="144.6" y="106.3">40</text>
<text x="89.5" y="108.1">41</text>
<text x="89.5" y="109.9">42</text>
<text x="89.5" y="111.6">43</text>
<text x="89.5" y="113.4">44</text>
<text x="76.8" y="116">DGND</text>
<text x="89.5" y="115.2">45</text>
<text x="76.8" y="157.6">VDD_3.3V</text>
<text x="88.6" y="161.4">1</text>
<text x="99.1" y="161.4">2</text>
<text x="68.3" y="164">VDD_5V</text>
<text x="88.6" y="163.2">3</text>
<text x="88.6" y="165">5</text>
<text x="88.6" y="166.8">7</text>
<text x="99.1" y="163.2">4</text>
<text x="99.1" y="165">6</text>
<text x="99.1" y="166.8">8</text>
<text x="112.1" y="162.2">DGND</text>
<text x="87.7" y="170.3">11</text>
<text x="87.7" y="172.1">13</text>
<text x="87.7" y="173.9">15</text>
<text x="88.6" y="168.5">9</text>
<text x="99.1" y="168.5">10</text>
<text x="99.1" y="170.3">12</text>
<text x="99.1" y="172.1">14</text>
<text x="99.1" y="173.9">16</text>
<text x="87.7" y="175.6">17</text>
<text x="87.7" y="177.4">19</text>
<text x="87.7" y="179.2">21</text>
<text x="99.1" y="175.6">18</text>
<text x="99.1" y="177.4">20</text>
<text x="99.1" y="179.2">22</text>
<text x="87.7" y="181">23</text>
<text x="87.7" y="182.8">25</text>
<text x="87.7" y="184.5">27</text>
<text x="99.1" y="181">24</text>
<text x="99.1" y="182.8">26</text>
<text x="99.1" y="184.5">28</text>
<text x="87.7" y="186.3">29</text>
<text x="99.1" y="186.3">30</text>
<text x="228.2" y="195.1">Title</text>
<text x="228.2" y="200.4">Size</text>
<text x="230" y="202.2">A3</text>
<text x="235.3" y="200.4">Document Number</text>
<text x="286.8" y="200.4">Rev</text>
<text x="228.2" y="205.7">Date:</text>
<text x="237.4" y="205.7">Thursday, June 27, 2013</text>
<text x="263.7" y="205.7">Sheet</text>
<text x="272.6" y="205.7">5</text>
<text x="278" y="205.7">of</text>
<text x="283.3" y="205.7">9</text>
</g>
<g font-size="1.6" fill="#f00">
<text x="83.9" y="40.6">VD0</text>
<text x="139.1" y="40.6">VD0</text>
<text x="83.9" y="45.9">VD3</text>
<text x="83.9" y="47.7">VD4</text>
<text x="83.9" y="42.3">VD1</text>
<text x="83.9" y="44.1">VD2</text>
<text x="139.1" y="42.3">VD1</text>
<text x="139.1" y="44.1">VD2</text>
<text x="139.1" y="45.9">VD3</text>
<text x="139.1" y="47.7">VD4</text>
<text x="28.8" y="48.7">[2]</text>
<text x="32.6" y="48.7">VD[0:23]</text>
<text x="51.6" y="51.2">VD0</text>
<text x="51.6" y="53">VD1</text>
<text x="83.9" y="49.4">VD5</text>
<text x="83.9" y="51.2">VD6</text>
<text x="83.9" y="53">VD7</text>
<text x="139.1" y="49.4">VD5</text>
<text x="139.1" y="51.2">VD6</text>
<text x="139.1" y="53">VD7</text>
<text x="51.6" y="54.8">VD2</text>
<text x="51.6" y="56.6">VD3</text>
<text x="51.6" y="58.3">VD4</text>
<text x="83.9" y="56.6">VD8</text>
<text x="83.9" y="58.3">VD9</text>
<text x="139.1" y="56.6">VD8</text>
<text x="139.1" y="58.3">VD9</text>
<text x="213.7" y="58.3">VD0</text>
<text x="244" y="58.3">VD1</text>
<text x="51.6" y="60.1">VD5</text>
<text x="51.6" y="61.9">VD6</text>
<text x="51.6" y="63.7">VD7</text>
<text x="51.6" y="65.4">VD8</text>
<text x="83.9" y="60.1">VD10</text>
<text x="83.9" y="61.9">VD11</text>
<text x="83.9" y="63.7">VD12</text>
<text x="83.9" y="65.4">VD13</text>
<text x="139.1" y="60.1">VD10</text>
<text x="139.1" y="61.9">VD11</text>
<text x="139.1" y="63.7">VD12</text>
<text x="139.1" y="65.4">VD13</text>
<text x="213.7" y="60.1">VD2</text>
<text x="213.7" y="61.9">VD4</text>
<text x="213.7" y="63.7">VD6</text>
<text x="244" y="60.1">VD3</text>
<text x="244" y="61.9">VD5</text>
<text x="244" y="63.7">VD7</text>
<text x="244" y="65.4">VD8</text>
<text x="50.7" y="69">VD10</text>
<text x="50.7" y="70.8">VD11</text>
<text x="51.6" y="67.2">VD9</text>
<text x="83.9" y="67.2">VD14</text>
<text x="83.9" y="69">VD15</text>
<text x="139.1" y="67.2">VD14</text>
<text x="139.1" y="69">VD15</text>
<text x="213.7" y="67.2">VD9</text>
<text x="213.7" y="69">VD11</text>
<text x="213.7" y="70.8">VD13</text>
<text x="244" y="67.2">VD10</text>
<text x="244" y="69">VD12</text>
<text x="244" y="70.8">VD14</text>
<text x="50.7" y="72.6">VD12</text>
<text x="50.7" y="74.3">VD13</text>
<text x="50.7" y="76.1">VD14</text>
<text x="50.7" y="77.9">VD15</text>
<text x="83.9" y="72.6">VD16</text>
<text x="83.9" y="74.3">VD17</text>
<text x="83.9" y="76.1">VD18</text>
<text x="83.9" y="77.9">VD19</text>
<text x="139.1" y="72.6">VD16</text>
<text x="139.1" y="74.3">VD17</text>
<text x="139.1" y="76.1">VD18</text>
<text x="139.1" y="77.9">VD19</text>
<text x="213.7" y="72.6">VD15</text>
<text x="213.7" y="74.3">VD16</text>
<text x="213.7" y="76.1">VD18</text>
<text x="213.7" y="77.9">VD20</text>
<text x="244" y="76.1">VD19</text>
<text x="244" y="77.9">VD21</text>
<text x="244" y="74.3">VD17</text>
<text x="50.7" y="79.7">VD16</text>
<text x="50.7" y="81.4">VD17</text>
<text x="50.7" y="83.2">VD18</text>
<text x="83.9" y="79.7">VD20</text>
<text x="83.9" y="81.4">VD21</text>
<text x="83.9" y="83.2">VD22</text>
<text x="139.1" y="79.7">VD20</text>
<text x="139.1" y="81.4">VD21</text>
<text x="139.1" y="83.2">VD22</text>
<text x="213.7" y="79.7">VD22</text>
<text x="244" y="79.7">VD23</text>
<text x="254.6" y="82.3">XpwmTOUT1</text>
<text x="265.9" y="82.3">[2,5]</text>
<text x="50.7" y="85">VD19</text>
<text x="50.7" y="86.8">VD20</text>
<text x="50.7" y="88.6">VD21</text>
<text x="64.8" y="89.6">[2,5]</text>
<text x="69.9" y="89.6">XpwmTOUT1</text>
<text x="83.9" y="85">VD23</text>
<text x="121.7" y="89.6">[2,5]</text>
<text x="126.8" y="89.6">XpwmTOUT1</text>
<text x="139.1" y="85">VD23</text>
<text x="187.4" y="84.3">[2,5]</text>
<text x="191" y="87.8">[2,5]</text>
<text x="192.6" y="84.3">XEINT10</text>
<text x="192.8" y="86.1">[2,5]</text>
<text x="196.2" y="87.8">HS</text>
<text x="197.9" y="86.1">DE</text>
<text x="254.6" y="85.9">VS</text>
<text x="254.6" y="87.7">LCDCLK</text>
<text x="258.6" y="85.9">[2,5]</text>
<text x="263" y="87.7">[2,5]</text>
<text x="50.7" y="90.3">VD22</text>
<text x="50.7" y="92.1">VD23</text>
<text x="68.3" y="91.4">[2,5]</text>
<text x="71.9" y="95">[2,5]</text>
<text x="73.5" y="91.4">XEINT10</text>
<text x="77" y="95">DE</text>
<text x="123.4" y="91.4">[2,5]</text>
<text x="127" y="95">[2,5]</text>
<text x="128.6" y="91.4">XEINT10</text>
<text x="132.2" y="95">DE</text>
<text x="191" y="93.2">[2,5]</text>
<text x="191" y="95">[2,5]</text>
<text x="196.2" y="93.2">Xi2cSCL2</text>
<text x="196.2" y="95">XEINT14</text>
<text x="254.6" y="94.8">XEINT15</text>
<text x="254.6" y="93">Xi2cSDA2</text>
<text x="262.8" y="94.8">[2,5]</text>
<text x="263.7" y="93">[2,5]</text>
<text x="68.3" y="100.3">[2,5]</text>
<text x="71.9" y="96.7">[2,5]</text>
<text x="71.9" y="98.5">[2,5]</text>
<text x="73.5" y="100.3">LCDCLK</text>
<text x="77" y="96.7">VS</text>
<text x="77" y="98.5">HS</text>
<text x="123.4" y="100.3">[2,5]</text>
<text x="127" y="96.7">[2,5]</text>
<text x="127" y="98.5">[2,5]</text>
<text x="128.6" y="100.3">LCDCLK</text>
<text x="132.2" y="96.7">VS</text>
<text x="132.2" y="98.5">HS</text>
<text x="68.3" y="109.2">[2,5]</text>
<text x="68.3" y="112.7">[2,5]</text>
<text x="68.3" y="111">[2,5]</text>
<text x="73.5" y="109.2">Xi2cSCL2</text>
<text x="73.5" y="112.7">XEINT14</text>
<text x="73.5" y="111">Xi2cSDA2</text>
<text x="68.3" y="114.5">[2,5]</text>
<text x="73.5" y="114.5">XEINT15</text>
<text x="110.3" y="166.5">XmipiMDPCLK</text>
<text x="110.3" y="164.7">XEINT10</text>
<text x="118.4" y="164.7">[2,5]</text>
<text x="122.7" y="166.5">[2]</text>
<text x="110.3" y="168.2">XmipiMDNCLK</text>
<text x="110.3" y="170">XmipiMDP0</text>
<text x="110.3" y="171.8">XmipiMDN0</text>
<text x="110.3" y="173.6">XmipiMDP1</text>
<text x="120.4" y="170">[2]</text>
<text x="120.4" y="173.6">[2]</text>
<text x="120.6" y="171.8">[2]</text>
<text x="122.9" y="168.2">[2]</text>
<text x="110.3" y="175.3">XmipiMDN1</text>
<text x="110.3" y="177.1">XmipiMDP2</text>
<text x="110.3" y="178.9">XmipiMDN2</text>
<text x="120.4" y="177.1">[2]</text>
<text x="120.6" y="175.3">[2]</text>
<text x="120.6" y="178.9">[2]</text>
<text x="63.3" y="185.6">[2,3,6]</text>
<text x="66.7" y="184.2">[2,5]</text>
<text x="69.9" y="185.6">Xi2cSDA0</text>
<text x="71.9" y="184.2">XEINT15</text>
<text x="110.3" y="184.2">XEINT14</text>
<text x="110.3" y="180.7">XmipiMDP3</text>
<text x="110.3" y="182.5">XmipiMDN3</text>
<text x="118.4" y="184.2">[2,5]</text>
<text x="120.4" y="180.7">[2]</text>
<text x="120.6" y="182.5">[2]</text>
<text x="64.6" y="187.8">[2,3,6]</text>
<text x="71.2" y="187.8">Xi2cSCL0</text>
<text x="110.3" y="187.8">Xi2cSCL2</text>
<text x="110.3" y="186">Xi2cSDA2</text>
<text x="119.2" y="187.8">[2,5]</text>
<text x="119.3" y="186">[2,5]</text>
</g>
<g font-size="1.6" fill="#004080">
<text x="93.4" y="38.1">VDD5V_1</text>
<text x="93.4" y="39.8">VDD5V_2</text>
<text x="93.4" y="41.6">VD0</text>
<text x="148.5" y="38.1">VDD5V_1</text>
<text x="148.5" y="39.8">VDD5V_2</text>
<text x="148.5" y="41.6">VD0</text>
<text x="93.4" y="43.4">VD1</text>
<text x="93.4" y="45.2">VD2</text>
<text x="93.4" y="46.9">VD3</text>
<text x="99.4" y="43.4">A</text>
<text x="99.4" y="46.9">B</text>
<text x="148.5" y="43.4">VD1</text>
<text x="148.5" y="45.2">VD2</text>
<text x="148.5" y="46.9">VD3</text>
<text x="154.6" y="43.4">A</text>
<text x="154.6" y="46.9">B</text>
<text x="93.4" y="48.7">VD4</text>
<text x="93.4" y="50.5">VD5</text>
<text x="93.4" y="52.3">VD6</text>
<text x="148.5" y="48.7">VD4</text>
<text x="148.5" y="50.5">VD5</text>
<text x="148.5" y="52.3">VD6</text>
<text x="93.4" y="54.1">VD7</text>
<text x="93.4" y="55.8">GND1</text>
<text x="93.4" y="57.6">VD8</text>
<text x="93.4" y="59.4">VD9</text>
<text x="148.5" y="54.1">VD7</text>
<text x="148.5" y="55.8">GND1</text>
<text x="148.5" y="57.6">VD8</text>
<text x="148.5" y="59.4">VD9</text>
<text x="93.4" y="61.2">VD10</text>
<text x="93.4" y="62.9">VD11</text>
<text x="93.4" y="64.7">VD12</text>
<text x="148.5" y="61.2">VD10</text>
<text x="148.5" y="62.9">VD11</text>
<text x="148.5" y="64.7">VD12</text>
<text x="93.4" y="66.5">VD13</text>
<text x="93.4" y="68.3">VD14</text>
<text x="93.4" y="70.1">VD15</text>
<text x="93.4" y="71.8">GND2</text>
<text x="148.5" y="66.5">VD13</text>
<text x="148.5" y="68.3">VD14</text>
<text x="148.5" y="70.1">VD15</text>
<text x="148.5" y="71.8">GND2</text>
<text x="93.4" y="73.6">VD16</text>
<text x="93.4" y="75.4">VD17</text>
<text x="93.4" y="77.2">VD18</text>
<text x="148.5" y="73.6">VD16</text>
<text x="148.5" y="75.4">VD17</text>
<text x="148.5" y="77.2">VD18</text>
<text x="93.4" y="79">VD19</text>
<text x="93.4" y="80.7">VD20</text>
<text x="93.4" y="82.5">VD21</text>
<text x="148.5" y="79">VD19</text>
<text x="148.5" y="80.7">VD20</text>
<text x="148.5" y="82.5">VD21</text>
<text x="93.4" y="84.3">VD22</text>
<text x="93.4" y="86.1">VD23</text>
<text x="93.4" y="87.8">GND3</text>
<text x="93.4" y="89.6">TOUT1</text>
<text x="148.5" y="84.3">VD22</text>
<text x="148.5" y="86.1">VD23</text>
<text x="148.5" y="87.8">GND3</text>
<text x="148.5" y="89.6">TOUT1</text>
<text x="93.4" y="91.4">EINT10</text>
<text x="93.4" y="93.2">nRESET</text>
<text x="93.4" y="95">VDEN</text>
<text x="148.5" y="91.4">EINT10</text>
<text x="148.5" y="93.2">nRESET</text>
<text x="148.5" y="95">VDEN</text>
<text x="93.4" y="96.7">VSYNC</text>
<text x="93.4" y="98.5">HSYNC</text>
<text x="93.4" y="100.3">VCLK</text>
<text x="148.5" y="96.7">VSYNC</text>
<text x="148.5" y="98.5">HSYNC</text>
<text x="148.5" y="100.3">VCLK</text>
<text x="93.4" y="102.1">GND4</text>
<text x="93.4" y="103.8">GND5</text>
<text x="93.4" y="105.6">GND6</text>
<text x="93.4" y="107.4">GND7</text>
<text x="148.5" y="102.1">NC1</text>
<text x="148.5" y="103.8">NC2</text>
<text x="148.5" y="105.6">NC3</text>
<text x="148.5" y="107.4">NC4</text>
<text x="93.4" y="109.2">SCL1</text>
<text x="93.4" y="111">SDA1</text>
<text x="93.4" y="112.7">EINT14</text>
<text x="93.4" y="114.5">EINT15</text>
<text x="93.4" y="116.3">GND8</text>
</g>
<g font-size="1.6" fill="#000080">
<text x="236.5" y="99.2">LCD4</text>
<text x="147.6" y="111.7">LCD2</text>
<text x="92.5" y="120.6">LCD1</text>
<text x="90.7" y="157.9">CON13</text>
</g>
<g font-size="1.3">
<text x="30.8" y="1.3">5</text>
<text x="88.9" y="1.3">4</text>
<text x="146.9" y="1.3">3</text>
<text x="205" y="1.3">2</text>
<text x="263.1" y="1.3">1</text>
<text x=".5" y="28.4">D</text>
<text x="292.6" y="28.4">D</text>
<text x=".5" y="79.5">C</text>
<text x="292.6" y="79.5">C</text>
<text x=".5" y="130.6">B</text>
<text x="292.6" y="130.6">B</text>
<text x=".5" y="181.7">A</text>
<text x="292.6" y="181.7">A</text>
<text x="30.8" y="207.4">5</text>
<text x="88.9" y="207.4">4</text>
<text x="146.9" y="207.4">3</text>
<text x="205" y="207.4">2</text>
<text x="263.1" y="207.4">1</text>
</g>
</svg>
